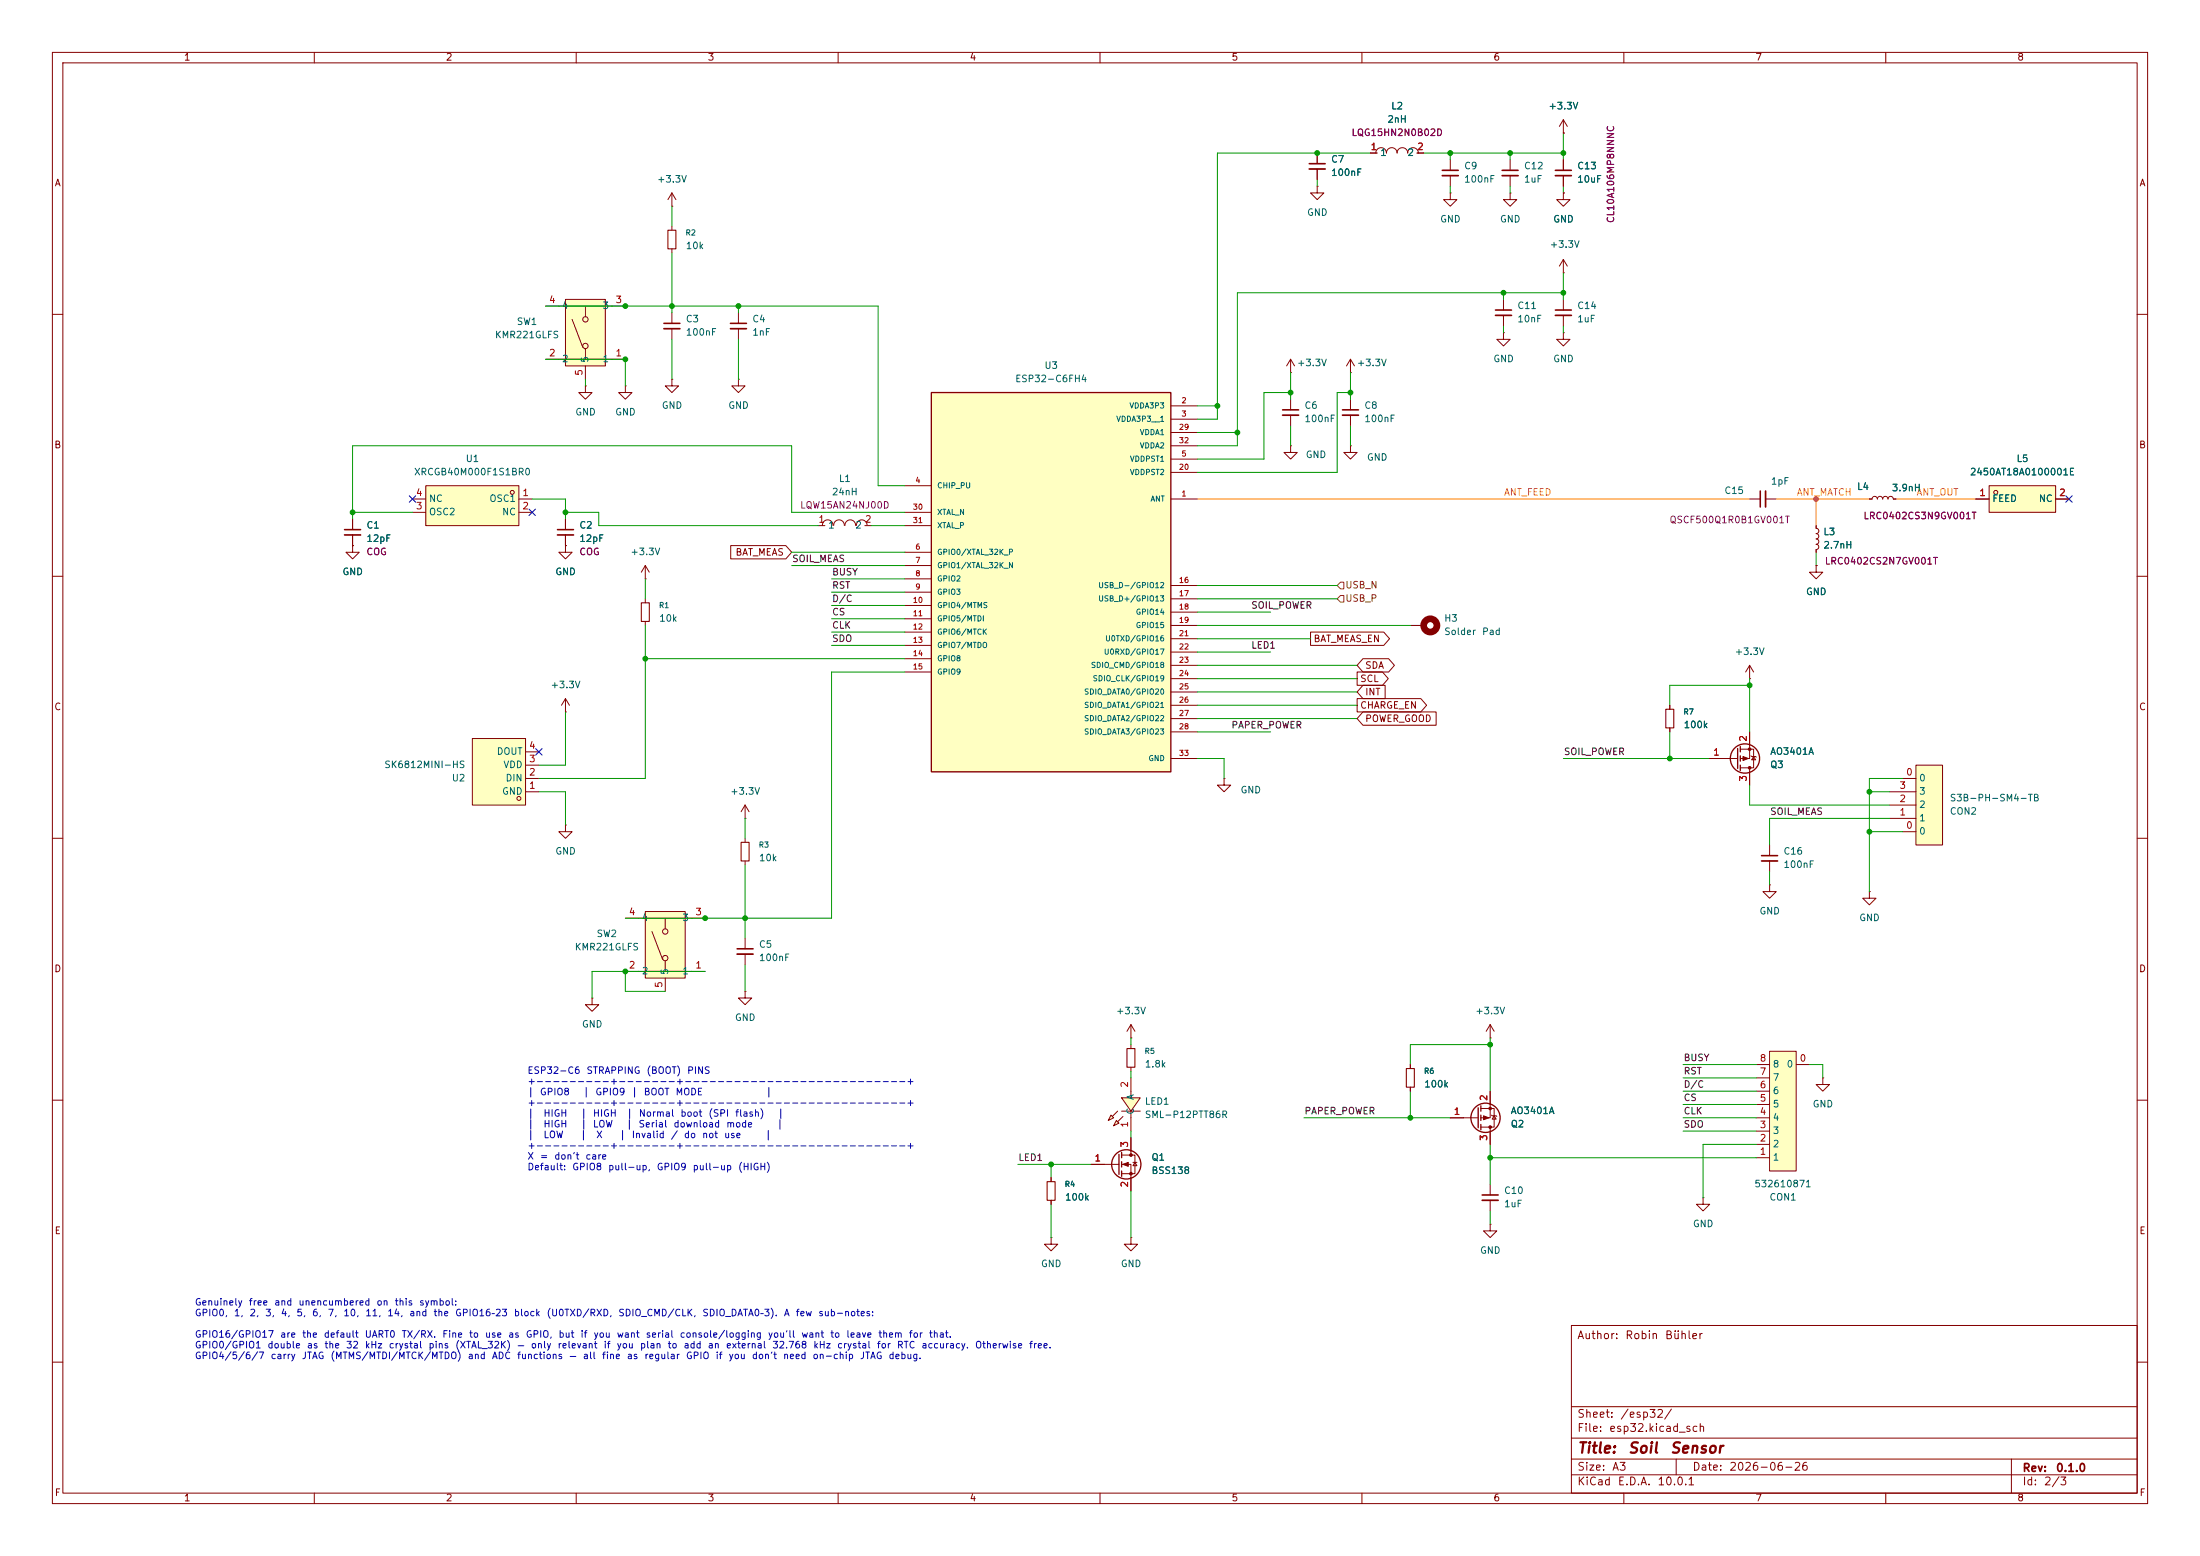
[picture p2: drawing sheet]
<svg xmlns="http://www.w3.org/2000/svg" width="420mm" height="297mm" viewBox="0 0 420 297" stroke-linecap="round" stroke-linejoin="round" font-family="sans-serif">
<g fill="none" stroke="#840000" stroke-width=".19">
<path d="M10 10h400v277h-400zM12 12h396v273h-396zM60 10v2M110 10v2M160 10v2M210 10v2M260 10v2M310 10v2M360 10v2M128.3 39.4h.1M128.3 36.8v2.6M128.3 36.8l-.8 1.3"/>
<path d="M128.3 36.8l.7 1.3M128.3 43.2v.7M128.3 47.5v.8M298.4 57.2v2M10 60h2M128.3 72.4v1.3h1.2l-1.2 1.2-1.3-1.2h1.3M128.3 72.4h.1M246.4 76.2v2M246.4 79.2v2.1M287 63.5v1.3h1.3l-1.3 1.2-1.3-1.2h1.3M287 63.5h.1M298.4 63.5v1.3h1.3l-1.3 1.2-1.2-1.2h1.2"/>
<path d="M298.4 63.5h.1M298.4 60.2v2M408 60h2M10 110h2M408 110h2M107.9 135.9h.1M107.9 133.4l-.7 1.2M107.9 133.4l.8 1.2M107.9 133.4v2.5M318.8 134.6v.8M318.8 138.9v.8M10 160h2"/>
<path d="M408 160h2M113 190.5v1.3h1.3l-1.3 1.2-1.2-1.2h1.2M113 190.5h.1M142.2 189.2v1.3h1.3l-1.3 1.3-1.2-1.3h1.2M142.2 189.2h.1M10 210h2M408 210h2M300 253h108v32h-108zM10 260h2M300 278.5h108M300 274.5h108M300 268.5h108"/>
<path d="M320 278.5v3M384 278.5v6.5M408 260h2M60 285v2M110 285v2M160 285v2M210 285v2M260 285v2M300 281.5h108M310 285v2M360 285v2"/>
</g>
<path d="M127.5 43.9h1.5v3.6h-1.5zM318 135.4h1.5v3.5h-1.5z" fill="none" stroke="#840000" stroke-width=".2"/>
<path d="M296.9 59.2h3.1M244.9 78.2h3" fill="none" stroke="#840000" stroke-width=".3"/>
<path d="M244.9 79.2h3M296.9 60.2h3.1" fill="none" stroke="#840000" stroke-width=".33"/>
<path d="M123.2 174h7.6v12.7h-7.6z" fill="#ffffc2"/>
<g fill="none" stroke="#840000" stroke-width=".19">
<path d="M257.8 76.2v2M257.8 79.2v2.1M123.2 110.5h.1M123.2 108l-.8 1.2M123.2 108l.8 1.2M123.2 108v2.5M156.2 100.3h1.3M157 100.3a1.01 1.01 0 0 1 1-1.1 1.01 1.01 0 0 1 1 1.1M159.2 100.3a1.01 1.01 0 0 1 1-1.1 1.01 1.01 0 0 1 1 1.1M161.3 100.3a1.01 1.01 0 0 1 1-1.1 1.01 1.01 0 0 1 1 1.1M163.5 100.3a1.01 1.01 0 0 1 1-1.1 1.01 1.01 0 0 1 1 1.1M165.1 100.3h1.3"/>
<path d="M334 139.7v5.1h-1.8M107.9 157.5v1.3h1.3l-1.3 1.2-1.2-1.2h1.2M107.9 157.5h.1M326.4 144.8h5.3M332.2 143h2.6v3.6h-2.6M334 146.6v3.3M334.3 144.3l1 .2M334.8 144.4l.4 .6h-.8zM119.4 175.3h15.2M123.2 174h7.6v12.7h-7.6zM124.5 177.8l2 5.3M127 175.3v2"/>
<path d="M142.2 179.1v2M119.4 185.4h15.2M127 183.4v2M127 186.7v2.5M142.2 182.1v2.1M215.9 198.1h.1M215.9 195.6v2.5M215.9 195.6l-.8 1.3M215.9 195.6l.8 1.3M215.9 217.2v3.3M200.7 236.2v1.3h1.2l-1.2 1.3-1.3-1.3h1.3M200.7 236.2h.1"/>
<path d="M208.3 222.2h5.3M214.1 220.5h2.6v3.5h-2.6M214.1 222.2h1.8v5.1M216.3 221.9h.7M216.7 221.9l.3 .6h-.7z"/>
<circle cx="127" cy="177.8" r=".51"/>
<circle cx="127" cy="182.9" r=".51"/>
</g>
<g fill="none" stroke="#840000" stroke-width=".25">
<path d="M331.7 142.9v3.8M332.2 142.5v1M332.2 144.3v1M332.2 146.1v1M214.1 220v1M213.6 220.3v3.9M214.1 221.7v1.1M214.1 223.5v1"/>
<circle cx="333.1" cy="144.8" r="2.79"/>
<circle cx="215" cy="222.2" r="2.79"/>
</g>
<g fill="#840000" stroke="#840000" stroke-width=".19">
<path d="M332.7 144.4l1.1 .4-1.1 .4z"/>
<path d="M214.4 222.2l1-.3v.7z"/>
<circle cx="334" cy="146.6" r=".25"/>
<circle cx="334" cy="143" r=".25"/>
<circle cx="215.9" cy="220.5" r=".25"/>
<circle cx="215.9" cy="224" r=".25"/>
</g>
<path d="M256.3 78.2h3M140.7 181.1h3.1" fill="none" stroke="#840000" stroke-width=".3"/>
<path d="M256.3 79.2h3M140.7 182.1h3.1" fill="none" stroke="#840000" stroke-width=".33"/>
<g fill="#ffffc2">
<path d="M213.1 213.9l.5 .5-1 .5z"/>
<path d="M212.1 212.8l.5 .6-1 .5z"/>
<path d="M214.1 209.6h3.6l-1.8 2.5z"/>
</g>
<path d="M215.9 199.4v.8M212.1 212.8l.5 .6-1 .5zM213.1 213.9l.5 .5-1 .5zM213.4 212.1l-1.1 1M214.1 209.6h3.6l-1.8 2.5zM214.1 212.1h3.6M214.4 213.1l-1 1M215.9 203.7v.8M215.9 205.7v3.9M215.9 212.1v3.8" fill="none" stroke="#840000" stroke-width=".19"/>
<path d="M215.1 200.2h1.6v3.5h-1.6z" fill="none" stroke="#840000" stroke-width=".2"/>
<path d="M90.2 141h10.1v12.7h-10.1z" fill="#ffffc2"/>
<g fill="none" stroke="#840000" stroke-width=".19">
<path d="M276.9 30.5v2M276.9 33.5v2.1M298.4 36.8v1.3h1.3l-1.3 1.3-1.2-1.3h1.2M298.4 36.8h.1M257.8 85.1v1.3h1.3l-1.3 1.2-1.3-1.2h1.3M257.8 85.1h.1M123.2 114.3v.8M123.2 118.6v.8M90.2 141h10.1v12.7h-10.1zM100.3 151.1h2.6M100.3 148.6h2.6M100.3 146.1h2.6"/>
<path d="M100.3 143.5h2.6M200.7 224.8v.8M200.7 229.1v.8M215.9 236.2v1.3h1.3l-1.3 1.3-1.3-1.3h1.3M215.9 236.2h.1"/>
<circle cx="99.1" cy="152.4" r=".38"/>
</g>
<path d="M122.4 115.1h1.6v3.5h-1.6zM199.9 225.6h1.5v3.5h-1.5z" fill="none" stroke="#840000" stroke-width=".2"/>
<path d="M275.3 32.5h3.1" fill="none" stroke="#840000" stroke-width=".3"/>
<path d="M275.3 33.5h3.1" fill="none" stroke="#840000" stroke-width=".33"/>
<path d="M365.8 146.1h5v15.2h-5z" fill="#ffffc2"/>
<g fill="none" stroke="#840000" stroke-width=".19">
<path d="M251.5 29.2v2M251.5 32.3v2M261.6 29.2h1.3M262.6 29.2a1.02 1.02 0 0 1 1.1-1 1.02 1.02 0 0 1 1 1 1.01 1.01 0 0 1 1-1 1.01 1.01 0 0 1 1 1 1.01 1.01 0 0 1 1-1 1.01 1.01 0 0 1 1 1 1.01 1.01 0 0 1 1.1-1 1.01 1.01 0 0 1 1 1M270.5 29.2h1.3M288.3 36.8v1.3h1.3l-1.3 1.3-1.3-1.3h1.3M288.3 36.8h.1M288.3 30.5v2M288.3 33.5v2.1M298.4 25.4h.1M298.4 22.9l-.7 1.2M298.4 22.9l.8 1.2"/>
<path d="M298.4 22.9v2.5M128.3 59.7v2M141 59.7v2M128.3 62.7v2.1M141 72.4v1.3h1.2l-1.2 1.2-1.3-1.2h1.3M141 72.4h.1M141 62.7v2.1M67.3 99.1v2M67.3 104.1v1.3h1.3l-1.3 1.3-1.3-1.3h1.3M67.3 104.1h.1M67.3 102.1v2M360.7 156.2h5.1"/>
<path d="M360.7 153.7h5.1M360.7 151.1h5.1M363.2 158.8h2.6M363.2 148.6h2.6M365.8 146.1h5v15.2h-5z"/>
</g>
<path d="M249.9 31.2h3.1M286.8 32.5h3M126.7 61.7h3.1M139.4 61.7h3.1M65.8 101.1h3" fill="none" stroke="#840000" stroke-width=".3"/>
<path d="M249.9 32.3h3.1M286.8 33.5h3M126.7 62.7h3.1M139.4 62.7h3.1M65.8 102.1h3" fill="none" stroke="#840000" stroke-width=".33"/>
<path d="M177.8 74.9h45.7v72.4h-45.7z" fill="#ffffc2"/>
<path d="M177.8 74.9h45.7v72.4h-45.7z" fill="none" stroke="#840000" stroke-width=".25"/>
<g fill="none" stroke="#840000" stroke-width=".19">
<path d="M223.5 77.5h5.1M172.7 92.7h5.1M172.7 97.8h5.1M223.5 95.3h5.1M223.5 80h5.1M223.5 87.6h5.1M223.5 90.2h5.1M223.5 82.6h5.1M223.5 85.1h5.1M172.7 105.4h5.1M172.7 108h5.1M172.7 110.5h5.1"/>
<path d="M172.7 113h5.1M172.7 115.6h5.1M172.7 118.1h5.1M172.7 100.3h5.1M223.5 111.8h5.1M223.5 114.3h5.1M223.5 116.8h5.1M223.5 119.4h5.1M172.7 120.7h5.1M172.7 123.2h5.1M172.7 125.7h5.1M172.7 128.3h5.1"/>
<path d="M223.5 121.9h5.1M223.5 124.5h5.1M223.5 127h5.1M223.5 129.5h5.1M223.5 132.1h5.1M223.5 134.6h5.1M223.5 137.2h5.1M223.5 139.7h5.1M223.5 144.8h5.1"/>
</g>
<path d="M107.9 57.2h7.7v12.7h-7.7z" fill="#ffffc2"/>
<g fill="none" stroke="#840000" stroke-width=".19">
<path d="M251.5 35.6v1.2h1.2l-1.2 1.3-1.3-1.3h1.3M251.5 35.6h.1M276.9 36.8v1.3h1.2l-1.2 1.3-1.3-1.3h1.3M276.9 36.8h.1M104.1 58.4h15.3M107.9 57.2h7.7v12.7h-7.7zM111.8 58.4v2M104.1 68.6h15.3M109.2 61l2 5.3M111.8 73.7v1.2h1.2l-1.2 1.3-1.3-1.3h1.3M111.8 73.7h.1M111.8 66.6v2"/>
<path d="M111.8 69.9v2.5M119.4 73.7v1.2h1.2l-1.2 1.3-1.3-1.3h1.3M119.4 73.7h.1M107.9 99.1v2M246.4 85.1v1.3h1.2l-1.2 1.2-1.3-1.2h1.3M246.4 85.1h.1M107.9 102.1v2M142.2 156.2h.1M142.2 153.7v2.5M142.2 153.7l-.7 1.2M142.2 153.7l.8 1.2M142.2 160v.8"/>
<path d="M142.2 164.3v.8"/>
<circle cx="111.8" cy="66" r=".51"/>
<circle cx="111.8" cy="61" r=".51"/>
</g>
<path d="M141.5 160.8h1.5v3.5h-1.5z" fill="none" stroke="#840000" stroke-width=".2"/>
<path d="M106.4 101.1h3.1" fill="none" stroke="#840000" stroke-width=".3"/>
<path d="M106.4 102.1h3.1" fill="none" stroke="#840000" stroke-width=".33"/>
<path d="M81.3 92.7h17.8v7.6h-17.8z" fill="#ffffc2"/>
<g fill="none" stroke="#840000" stroke-width=".19">
<path d="M257.8 71.1h.1M257.8 68.6l-.8 1.3M257.8 68.6l.8 1.3M257.8 68.6v2.5M78.7 95.3h2.6M78.7 97.8h2.6M81.3 92.7h17.8v7.6h-17.8zM99.1 95.3h2.5M99.1 97.8h2.5M107.9 104.1v1.3h1.3l-1.3 1.3-1.2-1.3h1.2M107.9 104.1h.1M337.8 168.9v1.3h1.3l-1.3 1.3-1.3-1.3h1.3"/>
<path d="M337.8 168.9h.1M337.8 161.3v2M337.8 164.3v2.1M356.9 170.2v1.3h1.2l-1.2 1.2-1.3-1.2h1.3M356.9 170.2h.1"/>
<circle cx="97.8" cy="94" r=".38"/>
</g>
<path d="M336.3 163.3h3" fill="none" stroke="#840000" stroke-width=".3"/>
<path d="M336.3 164.3h3" fill="none" stroke="#840000" stroke-width=".33"/>
<path d="M379.7 92.7h12.7v5.1h-12.7z" fill="#ffffc2"/>
<g fill="none" stroke="#840000" stroke-width=".19">
<path d="M298.4 30.5v2M298.4 33.5v2.1M298.4 52.1h.1M298.4 49.5l-.7 1.3M298.4 49.5l.8 1.3M298.4 49.5v2.6M334 95.3h2M337.1 95.3h2M356.9 95.3h.5l.1-.4 .4-.2 .3 .2 .2 .4 .1-.4 .4-.2 .4 .2 .1 .4 .2-.4 .3-.2 .4 .2 .1 .4 .2-.4 .3-.2 .4 .2 .1 .4h.5M377.2 95.3h2.5M379.7 92.7h12.7v5.1h-12.7zM392.4 95.3h2.6"/>
<path d="M346.7 100.3v.5l.4 .2 .1 .4-.1 .3-.4 .2 .5 .3-.1 .5-.4 .2 .4 .1 .1 .4-.1 .3-.4 .2 .3 .1 .2 .3-.1 .4-.4 .2v.5M346.7 108v1.2h1.3l-1.3 1.3-1.3-1.3h1.3M346.7 108h.1M334 129.5h.1M334 127l-.8 1.3M334 127l.8 1.3M334 127v2.5M348 205.7v1.3h1.2l-1.2 1.3-1.3-1.3h1.3M348 205.7h.1M284.5 233.7v1.2h1.2l-1.2 1.3-1.3-1.3h1.3M284.5 233.7h.1M284.5 226.1v2"/>
<path d="M284.5 229.1v2M325.1 228.6v1.3h1.3l-1.3 1.2-1.3-1.2h1.3M325.1 228.6h.1"/>
<circle cx="381" cy="94" r=".38"/>
</g>
<path d="M296.9 32.5h3.1M336 93.7v3.1M283 228.1h3" fill="none" stroke="#840000" stroke-width=".3"/>
<path d="M296.9 33.5h3.1M337.1 93.7v3.1M283 229.1h3" fill="none" stroke="#840000" stroke-width=".33"/>
<path d="M337.8 200.7h5.1v22.8h-5.1z" fill="#ffffc2"/>
<g fill="none" stroke="#840000" stroke-width=".19">
<path d="M251.5 29.2v2M251.5 32.3v2M261.6 29.2h1.3M270.5 29.2h1.3M298.4 36.8h.1M298.4 25.4h.1M298.4 30.5v2M298.4 33.5v2.1M287 57.2v2M246.4 71.1h.1M246.4 68.6l-.8 1.3M246.4 68.6l.7 1.3"/>
<path d="M246.4 68.6v2.5M287 60.2v2M67.3 99.1v2M107.9 99.1v2M356.9 95.3h.5M361.4 95.3h.5M377.2 95.3h2.5M392.4 95.3h2.6M67.3 104.1h.1M67.3 102.1v2M107.9 104.1h.1M107.9 102.1v2"/>
<path d="M139.5 104.1h10.5l1.1 1.3-1.1 1.3h-10.5zM269.2 119.4h2.6M346.7 108h.1M346.7 100.3v.5M346.7 104.9v.5M250.2 120.6h14l1.1 1.3-1.1 1.3h-14zM259.1 128.3h4.8l1.1 1.2-1.1 1.3h-4.8zM259.1 133.3h12.1l1.2 1.3-1.2 1.3h-12.1zM260.2 135.9h14v2.5h-14l-1.1-1.2zM260.2 130.8h4.2v2.6h-4.2l-1.1-1.3zM260.2 125.7h4.9l1.1 1.3-1.1 1.3h-4.9l-1.1-1.3zM318.8 134.6v.8"/>
<path d="M318.8 138.9v.8M334 139.7v2.5M233.7 148.6v1.3h1.2l-1.2 1.2-1.3-1.2h1.3M233.7 148.6h.1M326.4 144.8h2.5M334 147.3v2.6M284.5 198.1h.1M284.5 195.6l-.8 1.3M284.5 195.6l.7 1.3M284.5 195.6v2.5M215.9 217.2v2.5M269.2 203.2v.8"/>
<path d="M269.2 207.5v.8M276.9 213.4h5.3M282.7 211.6h2.5v3.5h-2.5M284.5 208.3v5.1h-1.8M284.5 215.1v3.3M284.7 212.9l1 .2M285.2 213l.4 .6h-.7zM335.3 203.2h2.5M335.3 218.4h2.5M335.3 215.9h2.5M335.3 213.4h2.5M335.3 210.8h2.5"/>
<path d="M335.3 208.3h2.5M335.3 205.7h2.5M337.8 200.7h5.1v22.8h-5.1zM342.9 203.2h2.5M200.7 224.8v.8M200.7 229.1v.8M208.3 222.2h2.5M215.9 224.8v2.5M335.3 221h2.5"/>
</g>
<path d="M268.5 204h1.5v3.5h-1.5z" fill="none" stroke="#840000" stroke-width=".2"/>
<g fill="none" stroke="#840000" stroke-width=".25">
<path d="M282.2 211.5v3.8M282.7 211.1v1M282.7 212.9v1M282.7 214.6v1"/>
<circle cx="283.6" cy="213.4" r="2.79"/>
</g>
<g fill="#840000" stroke="#840000" stroke-width=".19">
<path d="M283.2 213l1 .4-1 .3z"/>
<circle cx="284.5" cy="215.1" r=".25"/>
<circle cx="284.5" cy="211.6" r=".25"/>
</g>
<circle cx="273.1" cy="119.4" r="1.27" fill="none" stroke="#840000" stroke-width="1.3"/>
<path d="M285.5 59.2h3" fill="none" stroke="#840000" stroke-width=".3"/>
<path d="M285.5 60.2h3" fill="none" stroke="#840000" stroke-width=".33"/>
<path d="M255.9 111.1h.6v1.3h-.6l-.6-.6zM255.9 113.7h.6v1.2h-.6l-.6-.6z" fill="none" stroke="#725600" stroke-width=".19"/>
<g fill="none" stroke="#009600" stroke-width=".19">
<path d="M128.3 39.4v3.8M251.5 34.3v1.3M261.6 29.2h-29.2v50.8h-3.8M271.8 29.2h26.6M276.9 29.2v1.3M276.9 35.6v1.2M288.3 29.2v1.3M288.3 35.6v1.2M298.4 25.4v5.1M298.4 35.6v1.2M104.1 58.4h63.5v34.3h5.1M128.3 48.3v11.4"/>
<path d="M141 58.4v1.3M287 55.9v1.3M298.4 55.9h-62.2v29.2h-7.6M298.4 52.1v5.1M104.1 68.6h15.3v5.1M111.8 72.4v1.3M128.3 64.8v7.6M141 64.8v7.6M228.6 77.5h3.8M246.4 74.9h-5.1v12.7h-12.7M246.4 71.1v5.1M257.8 74.9h-2.5v15.3h-26.7"/>
<path d="M257.8 71.1v5.1M287 62.2v1.3M298.4 62.2v1.3M67.3 97.8h11.4M101.6 95.3h6.3v3.8M107.9 97.8h6.4v2.5h41.9M172.7 97.8h-21.6v-12.7h-83.8v14M228.6 82.6h7.6M246.4 81.3v3.8M257.8 81.3v3.8M123.2 110.5v3.8M123.2 119.4v29.2h-20.3"/>
<path d="M151.1 108h21.6M151.1 105.4h21.6M158.7 118.1h14M158.7 115.6h14M158.7 113h14M158.7 110.5h14M166.4 100.3h6.3M228.6 116.8h14M228.6 119.4h40.6M228.6 111.8h26.7M228.6 114.3h26.7M346.7 105.4v2.6"/>
<path d="M107.9 135.9v10.2h-5M123.2 125.7h49.5M158.7 123.2h14M158.7 120.7h14M172.7 128.3h-14v47h-39.3M228.6 139.7h14M228.6 137.2h30.5M228.6 124.5h14M228.6 127h30.5M228.6 121.9h21.6M228.6 134.6h30.5M228.6 132.1h30.5"/>
<path d="M228.6 129.5h30.5M318.8 139.7v5.1M334 129.5v10.2M334 130.8h-15.2v3.8M102.9 151.1h5v6.4M142.2 156.2v3.8M228.6 144.8h5.1v3.8M298.4 144.8h28M334 149.9v3.8h26.7M356.9 151.1h3.8M356.9 158.8h6.3M360.7 156.2h-22.9v5.1"/>
<path d="M363.2 148.6h-6.3v21.6M142.2 165.1v14M337.8 166.4v2.5M119.4 185.4v3.8h7.6M134.6 185.4h-21.6v5.1M142.2 184.2v5M215.9 198.1v1.3M284.5 198.1v10.2M284.5 199.4h-15.3v3.8M215.9 204.5v1.2M215.9 215.9v1.3M248.9 213.4h28"/>
<path d="M269.2 208.3v5.1M284.5 218.4v7.7M321.3 213.4h14M321.3 203.2h14M321.3 208.3h14M321.3 205.7h14M321.3 215.9h14M321.3 210.8h14M335.3 218.4h-10.2v10.2M345.4 203.2h2.6v2.5M194.3 222.2h14M200.7 222.2v2.6"/>
<path d="M200.7 229.9v6.3M215.9 227.3v8.9M284.5 231.1v2.6M284.5 221h50.8"/>
</g>
<path d="M228.6 95.3h105.4M339.1 95.3h17.8M346.7 95.3v5M361.9 95.3h15.3" fill="none" stroke="#ff8000" stroke-width=".19"/>
<path d="M78.1 94.6l1.2 1.3M79.3 94.6l-1.2 1.3M101 97.2l1.2 1.2M102.2 97.2l-1.2 1.2M394.4 94.6l1.2 1.3M395.6 94.6l-1.2 1.3M102.3 142.9l1.2 1.2M103.5 142.9l-1.2 1.2" fill="none" stroke="#000084" stroke-width=".19"/>
<g fill="#009600" stroke="#009600" stroke-width=".19">
<circle cx="142.2" cy="175.3" r=".46"/>
<circle cx="200.7" cy="222.2" r=".46"/>
<circle cx="67.3" cy="97.8" r=".46"/>
<circle cx="128.3" cy="58.4" r=".46"/>
<circle cx="141" cy="58.4" r=".46"/>
<circle cx="119.4" cy="68.6" r=".46"/>
<circle cx="119.4" cy="58.4" r=".46"/>
<circle cx="123.2" cy="125.7" r=".46"/>
<circle cx="107.9" cy="97.8" r=".46"/>
<circle cx="134.6" cy="175.3" r=".46"/>
<circle cx="119.4" cy="185.4" r=".46"/>
<circle cx="257.8" cy="74.9" r=".46"/>
<circle cx="246.4" cy="74.9" r=".46"/>
<circle cx="236.2" cy="82.6" r=".46"/>
<circle cx="232.4" cy="77.5" r=".46"/>
<circle cx="356.9" cy="151.1" r=".46"/>
<circle cx="334" cy="130.8" r=".46"/>
<circle cx="356.9" cy="158.8" r=".46"/>
<circle cx="318.8" cy="144.8" r=".46"/>
<circle cx="298.4" cy="55.9" r=".46"/>
<circle cx="287" cy="55.9" r=".46"/>
<circle cx="298.4" cy="29.2" r=".46"/>
<circle cx="288.3" cy="29.2" r=".46"/>
<circle cx="284.5" cy="199.4" r=".46"/>
<circle cx="269.2" cy="213.4" r=".46"/>
<circle cx="284.5" cy="221" r=".46"/>
<circle cx="251.5" cy="29.2" r=".46"/>
<circle cx="276.9" cy="29.2" r=".46"/>
</g>
<circle cx="346.7" cy="95.3" r=".46" fill="#ff8000" stroke="#ff8000" stroke-width=".19"/>
<g font-size="2" fill="#840000">
<text x="301" y="277.9">Title:</text>
<text x="310.6" y="277.9">Soil</text>
<text x="318.7" y="277.9">Sensor</text>
</g>
<g font-size="1.5" fill="#840000">
<text x="301" y="256">Author:</text>
<text x="310.1" y="256">Robin</text>
<text x="317.7" y="256">Bühler</text>
<text x="301" y="273.7">File:</text>
<text x="301" y="271">Sheet:</text>
<text x="307.1" y="273.7">esp32.kicad_sch</text>
<text x="309.2" y="271">/esp32/</text>
<text x="301" y="281.1">Size:</text>
<text x="307.6" y="281.1">A3</text>
<text x="323" y="281.1">Date:</text>
<text x="330" y="281.1">2026-06-26</text>
<text x="386" y="281.3">Rev:</text>
<text x="392.4" y="281.3">0.1.0</text>
<text x="301" y="283.9">KiCad</text>
<text x="308.7" y="283.9">E.D.A.</text>
<text x="316.3" y="283.9">10.0.1</text>
<text x="386" y="283.9">Id:</text>
<text x="390.1" y="283.9">2/3</text>
</g>
<g font-size="1.3" fill="#840000">
<text x="35" y="11.9">1</text>
<text x="85" y="11.9">2</text>
<text x="135" y="11.9">3</text>
<text x="185" y="11.9">4</text>
<text x="235" y="11.9">5</text>
<text x="285" y="11.9">6</text>
<text x="335" y="11.9">7</text>
<text x="385" y="11.9">8</text>
<text x="10.3" y="35.9">A</text>
<text x="408.3" y="35.9">A</text>
<text x="10.3" y="85.9">B</text>
<text x="408.2" y="85.9">B</text>
<text x="140.3" y="106.4">BAT_MEAS</text>
<text x="250.7" y="122.9">BAT_MEAS_EN</text>
<text x="259.6" y="130.5">SCL</text>
<text x="260.5" y="128">SDA</text>
<text x="10.3" y="135.9">C</text>
<text x="259.6" y="135.6">CHARGE_EN</text>
<text x="260.5" y="133">INT</text>
<text x="408.2" y="135.9">C</text>
<text x="260.5" y="138.1">POWER_GOOD</text>
<text x="10.3" y="185.9">D</text>
<text x="408.2" y="185.9">D</text>
<text x="10.3" y="235.9">E</text>
<text x="408.3" y="235.9">E</text>
<text x="10.3" y="285.9">F</text>
<text x="35" y="286.9">1</text>
<text x="85" y="286.9">2</text>
<text x="135" y="286.9">3</text>
<text x="185" y="286.9">4</text>
<text x="235" y="286.9">5</text>
<text x="285" y="286.9">6</text>
<text x="335" y="286.9">7</text>
<text x="385" y="286.9">8</text>
<text x="408.3" y="285.9">F</text>
</g>
<g font-size="1.3" fill="#006464">
<text x="264.8" y="23.7">2nH</text>
<text x="265.5" y="21.2">L2</text>
<text x="295.5" y="21.2">+3.3V</text>
<text x="125.3" y="35.2">+3.3V</text>
<text x="254" y="31.3">C7</text>
<text x="254" y="33.9">100nF</text>
<text x="263.4" y="30.1">1</text>
<text x="268.6" y="30.1">2</text>
<text x="279.4" y="32.6">C9</text>
<text x="279.4" y="35.2">100nF</text>
<text x="290.8" y="35.2">1uF</text>
<text x="290.8" y="32.6">C12</text>
<text x="301" y="32.6">C13</text>
<text x="301" y="35.2">10uF</text>
<text x="249.4" y="41.5">GND</text>
<text x="130.8" y="47.9">10k</text>
<text x="274.8" y="42.8">GND</text>
<text x="286.3" y="42.8">GND</text>
<text x="295.8" y="47.6">+3.3V</text>
<text x="296.4" y="42.8">GND</text>
<text x="107.2" y="59.3">4</text>
<text x="114.9" y="59.3">3</text>
<text x="289.6" y="59.3">C11</text>
<text x="301" y="59.3">C14</text>
<text x="94.4" y="64.9">KMR221GLFS</text>
<text x="98.5" y="62.3">SW1</text>
<text x="130.8" y="61.8">C3</text>
<text x="130.8" y="64.4">100nF</text>
<text x="143.5" y="61.8">C4</text>
<text x="143.5" y="64.4">1nF</text>
<text x="289.6" y="61.8">10nF</text>
<text x="301" y="61.8">1uF</text>
<text x="107.2" y="69.4">2</text>
<text x="112.6" y="69.3" transform="rotate(-90 112.6 69.3)">5</text>
<text x="114.9" y="69.4">1</text>
<text x="199.3" y="70.7">U3</text>
<text x="247.5" y="70.2">+3.3V</text>
<text x="258.9" y="70.2">+3.3V</text>
<text x="285" y="69.4">GND</text>
<text x="296.4" y="69.4">GND</text>
<text x="193.7" y="73.3">ESP32-C6FH4</text>
<text x="109.7" y="79.6">GND</text>
<text x="117.3" y="79.6">GND</text>
<text x="126.2" y="78.3">GND</text>
<text x="138.9" y="78.3">GND</text>
<text x="248.9" y="78.3">C6</text>
<text x="248.9" y="80.9">100nF</text>
<text x="260.4" y="78.3">C8</text>
<text x="260.4" y="80.9">100nF</text>
<text x="88.8" y="88.5">U1</text>
<text x="249.2" y="87.7">GND</text>
<text x="260.9" y="88.2">GND</text>
<text x="384.9" y="88.5">L5</text>
<text x="78.9" y="91">XRCGB40M000F1S1BR0</text>
<text x="158.7" y="94.8">24nH</text>
<text x="160" y="92.3">L1</text>
<text x="329.1" y="94.6">C15</text>
<text x="338" y="92.8">1pF</text>
<text x="354.4" y="93.8">L4</text>
<text x="361.1" y="94.1">3.9nH</text>
<text x="376" y="91">2450AT18A0100001E</text>
<text x="69.9" y="101.2">C1</text>
<text x="81.8" y="98.7">OSC2</text>
<text x="81.8" y="96.1">NC</text>
<text x="93.3" y="96.1">OSC1</text>
<text x="95.7" y="98.7">NC</text>
<text x="110.5" y="101.2">C2</text>
<text x="158" y="101.2">1</text>
<text x="163.2" y="101.2">2</text>
<text x="380.2" y="96.1">FEED</text>
<text x="389.1" y="96.1">NC</text>
<text x="69.9" y="103.7">12pF</text>
<text x="110.5" y="103.7">12pF</text>
<text x="120.2" y="106.3">+3.3V</text>
<text x="348" y="105">2.7nH</text>
<text x="348" y="102.5">L3</text>
<text x="65.3" y="110.1">GND</text>
<text x="105.9" y="110.1">GND</text>
<text x="344.7" y="113.9">GND</text>
<text x="125.7" y="119">10k</text>
<text x="275.6" y="119">H3</text>
<text x="275.6" y="121.5">Solder</text>
<text x="282.8" y="121.5">Pad</text>
<text x="331.1" y="125.3">+3.3V</text>
<text x="105" y="131.7">+3.3V</text>
<text x="321.3" y="139.3">100k</text>
<text x="73.3" y="146.9">SK6812MINI-HS</text>
<text x="86.1" y="149.5">U2</text>
<text x="94.7" y="144.4">DOUT</text>
<text x="96" y="146.9">VDD</text>
<text x="96.4" y="149.5">DIN</text>
<text x="337.8" y="144.4">AO3401A</text>
<text x="337.8" y="146.9">Q3</text>
<text x="366.3" y="149.5">0</text>
<text x="95.7" y="152">GND</text>
<text x="139.3" y="152">+3.3V</text>
<text x="236.7" y="151.7">GND</text>
<text x="366.3" y="154.5">2</text>
<text x="366.3" y="152">3</text>
<text x="372.1" y="155.8">CON2</text>
<text x="372.1" y="153.3">S3B-PH-SM4-TB</text>
<text x="366.3" y="159.6">0</text>
<text x="366.3" y="157.1">1</text>
<text x="105.9" y="163.4">GND</text>
<text x="144.8" y="164.7">10k</text>
<text x="340.4" y="166">100nF</text>
<text x="340.4" y="163.4">C16</text>
<text x="113.8" y="179.2">SW2</text>
<text x="122.4" y="176.1">4</text>
<text x="130.2" y="176.1">3</text>
<text x="335.8" y="174.9">GND</text>
<text x="354.8" y="176.1">GND</text>
<text x="109.6" y="181.7">KMR221GLFS</text>
<text x="144.8" y="181.2">C5</text>
<text x="144.8" y="183.7">100nF</text>
<text x="122.4" y="186.3">2</text>
<text x="127.9" y="186.2" transform="rotate(-90 127.9 186.2)">5</text>
<text x="130.2" y="186.3">1</text>
<text x="111" y="196.4">GND</text>
<text x="140.2" y="195.2">GND</text>
<text x="213" y="193.9">+3.3V</text>
<text x="281.5" y="193.9">+3.3V</text>
<text x="218.4" y="204.1">1.8k</text>
<text x="271.8" y="207.9">100k</text>
<text x="338.3" y="209.1">6</text>
<text x="338.3" y="206.6">7</text>
<text x="338.3" y="204.1">8</text>
<text x="341" y="204.1">0</text>
<text x="216.8" y="212.9" transform="rotate(-90 216.8 212.9)">C</text>
<text x="216.8" y="210.1" transform="rotate(-90 216.8 210.1)">A</text>
<text x="218.4" y="211.2">LED1</text>
<text x="218.4" y="213.7">SML-P12PTT86R</text>
<text x="288.3" y="213">AO3401A</text>
<text x="288.3" y="215.5">Q2</text>
<text x="338.3" y="214.2">4</text>
<text x="338.3" y="211.7">5</text>
<text x="345.9" y="211.7">GND</text>
<text x="219.7" y="221.8">Q1</text>
<text x="338.3" y="221.8">1</text>
<text x="338.3" y="219.3">2</text>
<text x="338.3" y="216.8">3</text>
<text x="219.7" y="224.4">BSS138</text>
<text x="334.8" y="226.9">532610871</text>
<text x="203.2" y="229.5">100k</text>
<text x="287" y="230.7">1uF</text>
<text x="287" y="228.2">C10</text>
<text x="337.7" y="229.5">CON1</text>
<text x="282.4" y="239.6">GND</text>
<text x="323.1" y="234.5">GND</text>
<text x="198.6" y="242.2">GND</text>
<text x="213.9" y="242.2">GND</text>
</g>
<g font-size="1.3" fill="#840084">
<text x="257.9" y="26.3">LQG15HN2N0B02D</text>
<text x="308.5" y="42.7" transform="rotate(-90 308.5 42.7)">CL10A106MP8NNNC</text>
<text x="152.6" y="97.4">LQW15AN24NJ00D</text>
<text x="318.6" y="100.2">QSCF500Q1R0B1GV001T</text>
<text x="355.6" y="99.4">LRC0402CS3N9GV001T</text>
<text x="69.8" y="106.3">COG</text>
<text x="110.5" y="106.3">COG</text>
<text x="348.3" y="108.1">LRC0402CS2N7GV001T</text>
</g>
<g font-size="1.3" fill="#a90000">
<text x="261.5" y="29">1</text>
<text x="270.4" y="29">2</text>
<text x="104.7" y="58.2">4</text>
<text x="117.4" y="58.2">3</text>
<text x="104.7" y="68.3">2</text>
<text x="111.5" y="71.8" transform="rotate(-90 111.5 71.8)">5</text>
<text x="117.4" y="68.3">1</text>
<text x="79.3" y="95">4</text>
<text x="99.6" y="95">1</text>
<text x="377.8" y="95">1</text>
<text x="393" y="95">2</text>
<text x="79.3" y="97.5">3</text>
<text x="99.6" y="97.5">2</text>
<text x="156.1" y="100.1">1</text>
<text x="165" y="100.1">2</text>
<text x="100.9" y="143.3">4</text>
<text x="333.8" y="141.7" transform="rotate(-90 333.8 141.7)">2</text>
<text x="100.9" y="148.3">2</text>
<text x="100.9" y="145.8">3</text>
<text x="327" y="144.5">1</text>
<text x="333.8" y="149.3" transform="rotate(-90 333.8 149.3)">3</text>
<text x="363.8" y="148.3">0</text>
<text x="100.9" y="150.9">1</text>
<text x="362.5" y="156">1</text>
<text x="362.5" y="153.4">2</text>
<text x="362.5" y="150.9">3</text>
<text x="363.8" y="158.5">0</text>
<text x="119.9" y="175">4</text>
<text x="132.6" y="175">3</text>
<text x="119.9" y="185.2">2</text>
<text x="132.6" y="185.2">1</text>
<text x="126.7" y="188.7" transform="rotate(-90 126.7 188.7)">5</text>
<text x="335.8" y="202.9">8</text>
<text x="343.5" y="202.9">0</text>
<text x="215.6" y="207.7" transform="rotate(-90 215.6 207.7)">2</text>
<text x="335.8" y="208">6</text>
<text x="335.8" y="205.5">7</text>
<text x="215.6" y="215.3" transform="rotate(-90 215.6 215.3)">1</text>
<text x="277.4" y="213.1">1</text>
<text x="284.2" y="210.3" transform="rotate(-90 284.2 210.3)">2</text>
<text x="335.8" y="215.6">3</text>
<text x="335.8" y="213.1">4</text>
<text x="335.8" y="210.6">5</text>
<text x="208.8" y="222">1</text>
<text x="215.6" y="219.1" transform="rotate(-90 215.6 219.1)">3</text>
<text x="284.2" y="217.9" transform="rotate(-90 284.2 217.9)">3</text>
<text x="335.8" y="220.7">1</text>
<text x="335.8" y="218.2">2</text>
<text x="215.6" y="226.8" transform="rotate(-90 215.6 226.8)">2</text>
</g>
<g font-size="1.3" fill="#ff8000">
<text x="287" y="94.9">ANT_FEED</text>
<text x="342.9" y="94.9">ANT_MATCH</text>
<text x="365.8" y="94.9">ANT_OUT</text>
</g>
<g font-size="1.3" fill="#0f0f0f">
<text x="151.1" y="107.6">SOIL_MEAS</text>
<text x="158.7" y="112.7">RST</text>
<text x="158.7" y="110.1">BUSY</text>
<text x="158.7" y="115.2">D/C</text>
<text x="158.7" y="117.8">CS</text>
<text x="238.8" y="116.5">SOIL_POWER</text>
<text x="158.7" y="122.8">SDO</text>
<text x="158.7" y="120.3">CLK</text>
<text x="238.8" y="124.1">LED1</text>
<text x="235" y="139.4">PAPER_POWER</text>
<text x="298.4" y="144.4">SOIL_POWER</text>
<text x="337.8" y="155.9">SOIL_MEAS</text>
<text x="321.3" y="202.9">BUSY</text>
<text x="321.3" y="205.4">RST</text>
<text x="321.3" y="207.9">D/C</text>
<text x="248.9" y="213">PAPER_POWER</text>
<text x="321.3" y="210.5">CS</text>
<text x="321.3" y="213">CLK</text>
<text x="321.3" y="215.6">SDO</text>
<text x="194.3" y="221.9">LED1</text>
</g>
<g font-size="1.3" fill="#725600">
<text x="256.7" y="112.6">USB_N</text>
<text x="256.7" y="115.2">USB_P</text>
</g>
<g font-size="1.3" fill="#0000c2">
<text x="100.6" y="205.3">ESP32-C6</text>
<text x="100.6" y="207.3">+---------+-------+---------------------------+</text>
<text x="100.6" y="209.4">|</text>
<text x="103" y="209.4">GPIO8</text>
<text x="111.2" y="209.4">|</text>
<text x="111.9" y="205.3">STRAPPING</text>
<text x="113.6" y="209.4">GPIO9</text>
<text x="120.4" y="209.4">|</text>
<text x="122.8" y="209.4">BOOT</text>
<text x="123.3" y="205.3">(BOOT)</text>
<text x="128.9" y="209.4">MODE</text>
<text x="131.1" y="205.3">PINS</text>
<text x="146" y="209.4">|</text>
<text x="100.6" y="211.4">+---------+-------+---------------------------+</text>
<text x="100.6" y="213.5">|</text>
<text x="100.6" y="215.5">|</text>
<text x="103.6" y="213.5">HIGH</text>
<text x="103.6" y="215.5">HIGH</text>
<text x="110.7" y="213.5">|</text>
<text x="110.7" y="215.5">|</text>
<text x="113.1" y="213.5">HIGH</text>
<text x="113.1" y="215.5">LOW</text>
<text x="119.4" y="215.5">|</text>
<text x="119.5" y="213.5">|</text>
<text x="121.8" y="215.5">Serial</text>
<text x="121.8" y="213.5">Normal</text>
<text x="128.5" y="215.5">download</text>
<text x="129.8" y="213.5">boot</text>
<text x="135.1" y="213.5">(SPI</text>
<text x="138.5" y="215.5">mode</text>
<text x="140.2" y="213.5">flash)</text>
<text x="148.2" y="215.5">|</text>
<text x="148.3" y="213.5">|</text>
<text x="100.6" y="217.5">|</text>
<text x="100.6" y="219.6">+---------+-------+---------------------------+</text>
<text x="100.6" y="221.6">X</text>
<text x="103" y="221.6">=</text>
<text x="103.6" y="217.5">LOW</text>
<text x="105.7" y="221.6">don't</text>
<text x="110.6" y="217.5">|</text>
<text x="111.7" y="221.6">care</text>
<text x="113.7" y="217.5">X</text>
<text x="118.1" y="217.5">|</text>
<text x="120.5" y="217.5">Invalid</text>
<text x="128" y="217.5">/</text>
<text x="130.5" y="217.5">do</text>
<text x="133.9" y="217.5">not</text>
<text x="138.1" y="217.5">use</text>
<text x="145.9" y="217.5">|</text>
<text x="100.6" y="223.7">Default:</text>
<text x="109.1" y="223.7">GPIO8</text>
<text x="116" y="223.7">pull-up,</text>
<text x="125.3" y="223.7">GPIO9</text>
<text x="132.1" y="223.7">pull-up</text>
<text x="140.8" y="223.7">(HIGH)</text>
<text x="37.1" y="249.5">Genuinely</text>
<text x="37.1" y="251.5">GPIO0,</text>
<text x="44.5" y="251.5">1,</text>
<text x="47.4" y="249.5">free</text>
<text x="47.5" y="251.5">2,</text>
<text x="50.5" y="251.5">3,</text>
<text x="52.2" y="249.5">and</text>
<text x="53.5" y="251.5">4,</text>
<text x="56.5" y="251.5">5,</text>
<text x="56.9" y="249.5">unencumbered</text>
<text x="59.5" y="251.5">6,</text>
<text x="62.5" y="251.5">7,</text>
<text x="65.4" y="251.5">10,</text>
<text x="69.6" y="251.5">11,</text>
<text x="71.8" y="249.5">on</text>
<text x="73.8" y="251.5">14,</text>
<text x="75.2" y="249.5">this</text>
<text x="78" y="251.5">and</text>
<text x="79.9" y="249.5">symbol:</text>
<text x="82.6" y="251.5">the</text>
<text x="86.8" y="251.5">GPIO16–23</text>
<text x="98" y="251.5">block</text>
<text x="104.2" y="251.5">(U0TXD/RXD,</text>
<text x="117.9" y="251.5">SDIO_CMD/CLK,</text>
<text x="134" y="251.5">SDIO_DATA0–3).</text>
<text x="149.5" y="251.5">A</text>
<text x="151.8" y="251.5">few</text>
<text x="156.1" y="251.5">sub-notes:</text>
<text x="37.1" y="255.6">GPIO16/GPIO17</text>
<text x="37.1" y="257.7">GPIO0/GPIO1</text>
<text x="51" y="257.7">double</text>
<text x="53.4" y="255.6">are</text>
<text x="57.6" y="255.6">the</text>
<text x="58.5" y="257.7">as</text>
<text x="61.7" y="255.6">default</text>
<text x="61.8" y="257.7">the</text>
<text x="66" y="257.7">32</text>
<text x="69.5" y="255.6">UART0</text>
<text x="69.5" y="257.7">kHz</text>
<text x="74.1" y="257.7">crystal</text>
<text x="76.6" y="255.6">TX/RX.</text>
<text x="81.7" y="257.7">pins</text>
<text x="84.3" y="255.6">Fine</text>
<text x="86.8" y="257.7">(XTAL_32K)</text>
<text x="89.4" y="255.6">to</text>
<text x="92.5" y="255.6">use</text>
<text x="96.9" y="255.6">as</text>
<text x="98.6" y="257.7">—</text>
<text x="100.3" y="255.6">GPIO,</text>
<text x="101.2" y="257.7">only</text>
<text x="106.3" y="257.7">relevant</text>
<text x="106.5" y="255.6">but</text>
<text x="110.7" y="255.6">if</text>
<text x="113.2" y="255.6">you</text>
<text x="115.1" y="257.7">if</text>
<text x="117.6" y="257.7">you</text>
<text x="117.6" y="255.6">want</text>
<text x="122.1" y="257.7">plan</text>
<text x="123.2" y="255.6">serial</text>
<text x="127.3" y="257.7">to</text>
<text x="129.7" y="255.6">console/logging</text>
<text x="130.4" y="257.7">add</text>
<text x="135" y="257.7">an</text>
<text x="138.5" y="257.7">external</text>
<text x="146.5" y="255.6">you'll</text>
<text x="147.3" y="257.7">32.768</text>
<text x="152.9" y="255.6">want</text>
<text x="155.1" y="257.7">kHz</text>
<text x="158.4" y="255.6">to</text>
<text x="159.7" y="257.7">crystal</text>
<text x="161.4" y="255.6">leave</text>
<text x="167.3" y="257.7">for</text>
<text x="167.6" y="255.6">them</text>
<text x="171.1" y="257.7">RTC</text>
<text x="173.4" y="255.6">for</text>
<text x="175.8" y="257.7">accuracy.</text>
<text x="177.2" y="255.6">that.</text>
<text x="186" y="257.7">Otherwise</text>
<text x="196.3" y="257.7">free.</text>
<text x="37.1" y="259.7">GPIO4/5/6/7</text>
<text x="51.6" y="259.7">carry</text>
<text x="57.5" y="259.7">JTAG</text>
<text x="63" y="259.7">(MTMS/MTDI/MTCK/MTDO)</text>
<text x="89.2" y="259.7">and</text>
<text x="93.8" y="259.7">ADC</text>
<text x="98.6" y="259.7">functions</text>
<text x="108.5" y="259.7">—</text>
<text x="111.2" y="259.7">all</text>
<text x="114.8" y="259.7">fine</text>
<text x="119.5" y="259.7">as</text>
<text x="122.9" y="259.7">regular</text>
<text x="130.8" y="259.7">GPIO</text>
<text x="136.5" y="259.7">if</text>
<text x="139" y="259.7">you</text>
<text x="143.4" y="259.7">don't</text>
<text x="149.4" y="259.7">need</text>
<text x="155" y="259.7">on-chip</text>
<text x="164.1" y="259.7">JTAG</text>
<text x="169.5" y="259.7">debug.</text>
</g>
<g font-size="1" fill="#006464">
<text x="130.8" y="45.2">R2</text>
<text x="213" y="80.7">VDDA3P3__1</text>
<text x="215.5" y="78.2">VDDA3P3</text>
<text x="217.5" y="83.3">VDDA1</text>
<text x="215.6" y="88.4">VDDPST1</text>
<text x="217.5" y="85.8">VDDA2</text>
<text x="178.8" y="93.4">CHIP_PU</text>
<text x="215.6" y="90.9">VDDPST2</text>
<text x="219.5" y="96">ANT</text>
<text x="178.8" y="98.5">XTAL_N</text>
<text x="178.8" y="101.1">XTAL_P</text>
<text x="178.8" y="106.1">GPIO0/XTAL_32K_P</text>
<text x="178.8" y="108.7">GPIO1/XTAL_32K_N</text>
<text x="178.8" y="111.2">GPIO2</text>
<text x="178.8" y="113.8">GPIO3</text>
<text x="209.6" y="112.5">USB_D-/GPIO12</text>
<text x="125.7" y="116.3">R1</text>
<text x="178.8" y="116.3">GPIO4/MTMS</text>
<text x="178.8" y="118.8">GPIO5/MTDI</text>
<text x="209.6" y="115">USB_D+/GPIO13</text>
<text x="216.7" y="117.6">GPIO14</text>
<text x="178.8" y="121.4">GPIO6/MTCK</text>
<text x="178.8" y="123.9">GPIO7/MTDO</text>
<text x="210.6" y="125.2">U0RXD/GPIO17</text>
<text x="210.9" y="122.7">U0TXD/GPIO16</text>
<text x="216.7" y="120.1">GPIO15</text>
<text x="178.8" y="126.5">GPIO8</text>
<text x="178.8" y="129">GPIO9</text>
<text x="208.2" y="127.7">SDIO_CMD/GPIO18</text>
<text x="208.5" y="130.3">SDIO_CLK/GPIO19</text>
<text x="206.9" y="132.8">SDIO_DATA0/GPIO20</text>
<text x="206.9" y="135.4">SDIO_DATA1/GPIO21</text>
<text x="206.9" y="137.9">SDIO_DATA2/GPIO22</text>
<text x="321.3" y="136.6">R7</text>
<text x="206.9" y="140.4">SDIO_DATA3/GPIO23</text>
<text x="219.2" y="145.5">GND</text>
<text x="144.7" y="162">R3</text>
<text x="218.4" y="201.4">R5</text>
<text x="271.7" y="205.2">R6</text>
<text x="203.2" y="226.8">R4</text>
</g>
<g font-size="1" fill="#a90000">
<text x="225.4" y="77.2">2</text>
<text x="225" y="82.3">29</text>
<text x="225.4" y="79.8">3</text>
<text x="225" y="89.9">20</text>
<text x="225" y="84.8">32</text>
<text x="225.4" y="87.4">5</text>
<text x="174.6" y="92.5">4</text>
<text x="225.4" y="95">1</text>
<text x="174.2" y="97.5">30</text>
<text x="174.2" y="100.1">31</text>
<text x="174.6" y="105.2">6</text>
<text x="174.6" y="107.7">7</text>
<text x="174.6" y="110.2">8</text>
<text x="174.6" y="112.8">9</text>
<text x="225" y="111.5">16</text>
<text x="174.2" y="115.3">10</text>
<text x="174.2" y="117.9">11</text>
<text x="225" y="114">17</text>
<text x="225" y="116.6">18</text>
<text x="225" y="119.1">19</text>
<text x="174.2" y="120.4">12</text>
<text x="174.2" y="122.9">13</text>
<text x="174.2" y="125.5">14</text>
<text x="225" y="121.7">21</text>
<text x="225" y="124.2">22</text>
<text x="174.2" y="128">15</text>
<text x="225" y="126.7">23</text>
<text x="225" y="129.3">24</text>
<text x="225" y="131.8">25</text>
<text x="225" y="134.4">26</text>
<text x="225" y="136.9">27</text>
<text x="225" y="139.4">28</text>
<text x="225" y="144.5">33</text>
</g>
</svg>
